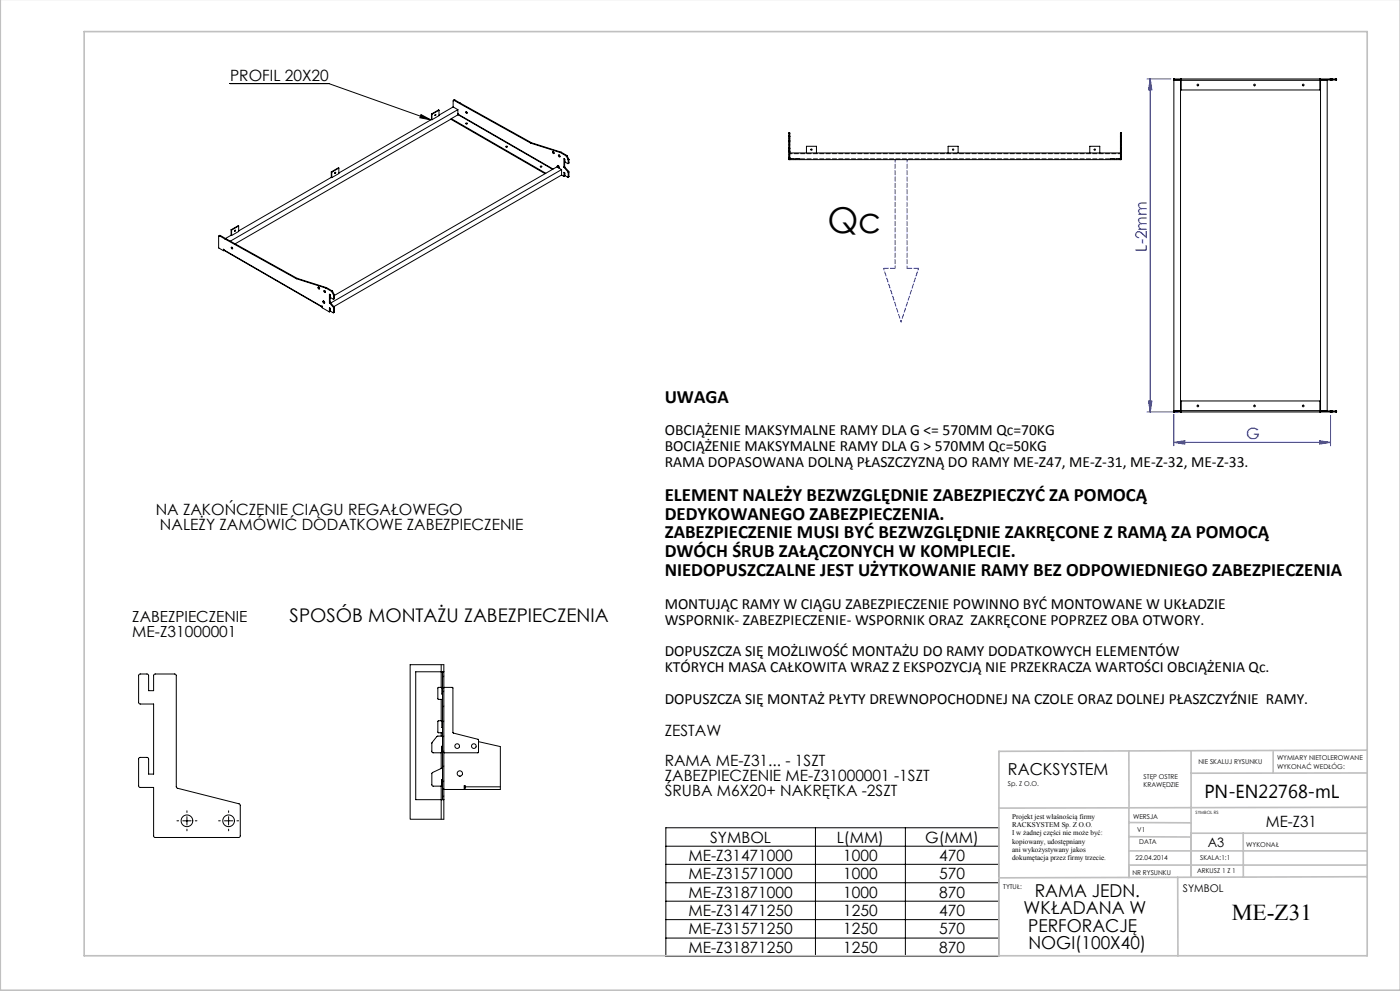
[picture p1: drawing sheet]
<svg xmlns="http://www.w3.org/2000/svg" width="420mm" height="297mm" viewBox="0 0 420 297" stroke-linecap="round" stroke-linejoin="round" font-family="sans-serif">
<g fill="none" stroke="#000" stroke-width=".3">
<path d="M69 25h29.6l30.6 10.9M126.3 34.3l2.9 1.6-3.2-.6zM54.8 246h2.5M56.1 244.7v2.5M67.3 246h2.5M68.6 244.7v2.5M199.8 248.1h99.8v38.6h-99.8zM199.8 253.6h99.8M199.8 259h99.8M244.6 248.1v38.6M271.6 248.1v38.6M199.8 264.6h99.8"/>
<path d="M199.8 270.1h99.8M199.8 275.6h99.8M199.8 281.1h99.8"/>
</g>
<path d="M344.1 23.7h7.2M345.1 23.7v99.8M345.1 23.7l.5 3.3h-1zM344.1 123.5h9.3M344.6 120.2h1l-.5 3.3zM352.2 132.6l3.3-.5v1zM352.2 124.2v9.4M352.2 132.6h47M395.9 132.1l3.3 .5-3.3 .5zM399.2 124.5v9.1" fill="none" stroke="#00f" stroke-width=".3"/>
<path d="M53.6 246h-.5M56.1 243.5v-.5M56.1 248.5v.5M58.6 246h.5M66.1 246h-.5M68.6 243.5v-.5M68.6 248.5v.5M71.1 246h.5" fill="none" stroke="#000" stroke-width=".3" stroke-dasharray="15.2 1.3 1.3 1.3"/>
<g fill="none" stroke="#c0c0c0" stroke-width=".5">
<path d="M.1 -.1v296.9h419.9M25.2 9.5h385v276.9h-385zM338.7 225.2v37.8M357.3 225v37.9v-13.2h52.9M382 225.4v6.3M410.1 224.8l-110.4 .4v61.2M410.1 231.7h-52.8M338.7 259.3h71.5M338.7 255h71.5M338.7 250.8l18.6 .1M338.7 246.5l18.6 .1M373 249.7v13.2"/>
<path d="M410.1 241.9l-110.4 .3M353.3 262.9l.1 23.5M410.2 262.7l-110.5 .4"/>
</g>
<path d="M268.5 47.8v32.6M272.1 80.4v-32.6" fill="none" stroke="#00f" stroke-width=".3" stroke-dasharray="1.3 .6" stroke-dashoffset=".5"/>
<path d="M268.5 80.4h-3.4M275.6 80.4h-3.5" fill="none" stroke="#00f" stroke-width=".3" stroke-dasharray="1.3 .6" stroke-dashoffset="-.1"/>
<path d="M265.1 80.4l5.2 16.1M270.3 96.5l5.3-16.1" fill="none" stroke="#00f" stroke-width=".3" stroke-dasharray="1.3 .6" stroke-dashoffset=".8"/>
<path d="M126.3 34.3l2.9 1.6-3.2-.6z" fill="#000"/>
<g fill="#00f">
<path d="M345.1 23.7l.5 3.3h-1zM344.6 120.2h1l-.5 3.3z"/>
<path d="M352.2 132.6l3.3-.5v1zM395.9 132.1l3.3 .5-3.3 .5z"/>
</g>
<g fill="none" stroke="#000" stroke-width=".3">
<path d="M129.4 35.8l.2 .1M129.4 34.2v1.6M129.4 34.2l.2 .1M129.4 35.8l-27.8 16M129.6 34.3v1.6M130.6 34.3l.2 .1-.2 .2zM130.6 34.3l-.1 .2M131.7 33v1.7l-2.1 1.2M131.7 33l-2.1 1.3M131.7 33l-2.3 1.2M135.4 35.6l28.3 16.3M135.4 35.6v.2l28.1 16.3"/>
<path d="M135.4 35.6l-64.9 37.5M135.9 32.1l-4.2 2.4M135.9 32.1l1.5 .8M136.2 30.1l-.3 .1v1.9M136.2 30.1l1.7 .9M136.4 30l-.4 .1M136.4 30l-.2 .1M136.4 30l1.7 .9M137.4 32.9l-68.3 39.4M137.4 32.9v1.5M137.4 34.4l-2 1.2M137.4 34.4l28.4 16.3"/>
<path d="M137.5 34.3l-.1 .1M137.5 34.3l-.1-.2v.3M137.5 34.3l28.4 16.4M137.9 31l21.4 11.9M138.1 30.9l-.2 .1M138.1 30.9l21.4 11.9M139.8 37.1h.3M139.9 33.5l.3 .4M236.6 39.9h.3M236.6 39.9v.9M236.9 39.9v.9M336.1 39.9h.3"/>
<path d="M336.1 39.9v.9M336.4 39.9v.9M352.2 23.7v99.8M352.2 24h2.2M352.2 23.7h.1M352.3 23.7v.3M352.3 23.7h46.8M354.2 24v99.2M354.2 23.7v.3M354.4 23.7v.4M354.4 24.1v2.9h41.6v-2.9M354.4 24.1h41.6"/>
<path d="M396 23.7v.4M396 24h3.1M396.1 23.7v99.8M398.2 24v99.2M399.1 24h.1M399.1 23.7h.1M399.1 23.7v.3M399.2 23.7v.3M399.2 24h.2M399.2 23.7h.2M399.4 24h.1M399.4 23.7h.1"/>
<path d="M399.4 23.7v.3M399.5 24h.1M399.5 23.7h.1M399.5 23.7v.3M399.6 23.7v.3M399.6 24h1.2M399.6 23.7h1.2M400.8 24h.2M400.8 23.7h.2M400.8 23.7v.3M401 24h.1M401 23.7h.1"/>
<path d="M401 23.7v.3M99.4 53.2h.1M99.4 51.5v1.7M99.4 51.5l.1 .1M99.4 53.2l-27.8 16M99.5 51.6v1.6M100.5 51.7h.2l-.2 .3zM100.6 51.6l-.2 .3M101.6 50.4v1.6l-2.1 1.2M101.6 50.4l-2.1 1.2M101.6 50.4l-2.2 1.1M151.9 44.1h.2"/>
<path d="M159.3 42.9l8.8 2.8M159.5 42.8l-.2 .1M159.5 42.8l8.8 2.8M162.2 50h.3M165.8 45.4l.3 .1a.25 .25 0 0 1 .2 .3 .25 .25 0 0 1-.3 .2zM166 45.5l.2 .4M166 45.4v.1M167.3 49.6h.2a.36 .36 0 0 1 .4 .4 .36 .36 0 0 1-.5 .3 .36 .36 0 0 1-.2-.5zM167.4 49.6l.4 .6M167.6 46.5h.3a.25 .25 0 0 1 .2 .3 .25 .25 0 0 1-.3 .2zM167.7 46.4l.3 .5M168.1 45.7l1.7 1"/>
<path d="M168.3 45.6l-.2 .1M168.3 45.6l1.7 1M168.5 52.5l.6 .3M168.5 52.5l-68.3 39.4M168.5 50.8l-1.4-.8-66.8 38.5M168.5 50.8l-69.3 40M168.5 50.8v1.7M169.2 50l.1 .2M169.2 52.8h-.1M169.3 50.2l1.1 1.3M169.4 49.9l.1 .2M169.4 52.7l-.2 .1"/>
<path d="M169.4 47.7v2.2M169.4 51.8v.9M169.4 49.9l-.2 .1M169.4 48.4l.9 .6 .2-.1M169.4 47.8l-.2-.2v2.4M169.4 52.5l1.1 .5M169.4 51.9l-.2-.3v1.2M169.5 50.1l-.2 .1M169.5 50.1l1.1 1.3M169.8 46.7l.1 .1M169.9 46.8l.5 1M170 46.6l.1 .1"/>
<path d="M170 46.6l-.2 .1M170.1 46.7l-.2 .1M170.1 46.7l.5 1M170.4 51.5l.1 .2M170.4 47.8l.1 .1M170.5 47.9v1M170.5 51.7v1.3M170.6 51.4l.1 .2M170.6 51.4l-.2 .1M170.6 47.7l.1 .1M170.6 47.7l-.2 .1M170.7 48.8l-.3 .2"/>
<path d="M170.7 52.9l-.3 .2M170.7 48.8l-.2 .1M170.7 47.8l-.2 .1M170.7 47.8v1M170.7 51.6v1.3M170.7 51.6l-.2 .1M170.7 52.9l-.2 .1M236.6 47.7h99.8M236.6 42.1v.2M236.6 47.1v.2M236.6 40.8v.1M236.6 45.3v.2"/>
<path d="M236.6 44.4v.2M236.6 42.3h.3M236.6 42.1h.3M236.6 45.3h.3M236.6 45.5h.3M236.6 47.1h.3M236.6 40.9h.3M236.6 47.3h.3M236.6 40.8h.3M236.6 44.6h.3M236.6 44.4h.3M236.6 47.7h.3"/>
<path d="M236.6 40.9v1.2M236.6 42.3v2.1M236.6 44.6v.7M236.6 45.5v1.6M236.6 47.3v.4M236.9 42.1v.2M236.9 47.1v.2M236.9 40.8v.1M236.9 45.3v.2M236.9 44.4v.2M236.9 47.7v.1M236.9 45.8h99.2"/>
<path d="M236.9 40.9v1.2M236.9 42.3v2.1M236.9 44.6v.7M236.9 45.5v1.6M236.9 47.3v.4M241.9 45.8v-2h3v2M284.4 45.8v-2h3v2M326.9 45.8v-2h3v2M336.1 42.1v.2M336.1 45.3v.2M336.1 47.1v.2M336.1 40.8v.1"/>
<path d="M336.1 44.4v.2M336.1 47.7v.1M336.1 42.3h.3M336.1 42.1h.3M336.1 45.3h.3M336.1 45.5h.3M336.1 47.1h.3M336.1 40.9v1.2M336.1 42.3v2.1M336.1 44.6v.7M336.1 45.5v1.6M336.1 47.3v.4"/>
<path d="M336.1 40.9h.3M336.1 47.3h.3M336.1 40.8h.3M336.1 44.6h.3M336.1 44.4h.3M336.1 47.7h.3M336.4 42.1v.2M336.4 45.3v.2M336.4 47.1v.2M336.4 40.8v.1M336.4 44.4v.2M336.4 40.9v1.2"/>
<path d="M336.4 42.3v2.1M336.4 44.6v.7M336.4 45.5v1.6M336.4 47.3v.4M65.9 70.7l-.3 .1v3.5l1.4 .8M65.9 70.7l1.6 .9M66.1 70.6l-.4 .1M66.1 70.6l-.2 .1M66.1 70.6l1.6 .9M67.1 74.9l.1 .2M67.1 74.9l-.1-.2v.4M67.1 74.9l29.5 17"/>
<path d="M67.2 75l-.2 .1M67.2 75.1l29.5 16.9-.1-.1M67.5 71.6l21.4 11.9M67.7 71.5l-.2 .1M67.7 71.5l21.4 11.9M69.3 70.5l.2 .1M69.3 68.9v1.6M69.3 68.9l.2 .1M69.3 70.5l-1.7 1M69.5 69v1.6M69.6 74.1l.2 .4M70.5 69l.2 .1-.2 .2z"/>
<path d="M70.5 69l-.1 .2M71.6 67.7v1.7l-2.1 1.2M71.6 67.7l-2.1 1.3M71.6 67.7l-2.3 1.2M88.9 83.5l8.9 2.8M89.1 83.4l-.2 .1M89.1 83.4l8.9 2.8M95.4 86.1h.3a.25 .25 0 0 1 .2 .3 .25 .25 0 0 1-.2 .2zM95.6 86l.3 .5M96.7 91.8v.4l2.1 1.2M96.7 91.8l-.1 .1M96.9 90.2h.2a.36 .36 0 0 1 .4 .4 .36 .36 0 0 1-.5 .3 .36 .36 0 0 1-.2-.5z"/>
<path d="M97.1 90.2l.3 .6M97.2 87.1l.3 .1a.25 .25 0 0 1 .2 .2 .25 .25 0 0 1-.3 .3zM97.2 90.3l-.1 .1M97.3 90.7l.1 .1M97.4 87.1l.3 .4M97.4 87.1h.1M97.8 86.3l1.7 1M98 86.2l-.2 .1M98 86.2l1.7 1M98.8 90.7l.1 .2M98.8 93.4h.1M98.9 90.9l1.1 1.2"/>
<path d="M99 90.5l.1 .2M99 93.3l-.2 .1M99 88.3v2.2M99 92.4v.9M99 90.5l-.2 .2M99.1 89.1v.1M99.1 88.4l-.3-.2v2.5M99.1 93.1l1 .6M99.1 92.5l-.3-.2v1.1M99.1 92.5h-.1M99.1 90.7l-.2 .2M99.1 90.7l1.1 1.3"/>
<path d="M99.1 89.2l.9 .5 .1-.2M99.2 89.2l-.2 .1M99.5 87.3l.1 .1M99.6 87.4l.5 1M99.7 87.2l.1 .1M99.7 87.2l-.2 .1M99.8 87.3l-.2 .1M99.8 87.3l.5 1M100 92.1l.1 .2M100.1 88.4v.2M100.1 88.6v.9M100.1 92.3v1.4"/>
<path d="M100.2 92l.1 .2M100.2 92l-.2 .1M100.3 88.3v.1M100.3 88.3l-.2 .1M100.3 89.4l-.2 .3M100.3 93.5l-.2 .2M100.3 88.4l-.2 .2M100.3 89.4l-.2 .1M100.3 88.4v1M100.3 92.2v1.3M100.3 92.2l-.2 .1M352.2 123.2h2.2"/>
<path d="M352.2 123.5h.1M352.3 123.2v.3M352.3 123.5h46.8M354.2 123.2v.3M354.4 123.1v.4M354.4 123.1h41.6M354.4 123.1v-2.9h41.6v2.9M396 123.1v.4M396 123.2h3.1M399.1 123.2h.1M399.1 123.5h.1M399.1 123.2v.3"/>
<path d="M399.2 123.2h.2M399.2 123.5h.2M399.2 123.2v.3M399.4 123.2h.1M399.4 123.5h.1M399.4 123.2v.3M399.5 123.2h.1M399.5 123.5h.1M399.5 123.2v.3M399.6 123.2h1.2M399.6 123.5h1.2M399.6 123.2v.3"/>
<path d="M400.8 123.2h.2M400.8 123.5h.2M400.8 123.2v.3M401 123.2h.1M401 123.5h.1M401 123.2v.3M123 199.2h10.2v46.3h-10.2zM132.4 199.2v6.8M41.7 202.1l2.4-.1 .4 .2 .1 4.8h1.5v-4.5l.2-.4 6.1-.1 .4 .2 .1 33.7 .4 .3 18.6 4.8 .2 .4v9.1l-.2 .4-25.3 .1-.4-.2-.1-14.8h-4.1l-.4-.5v-8l.2-.4h2.6l.2 4.9h1.5v-21h-4l-.5-.3zM132.4 216l-1 .2v3.2l1.4 .2M132.4 216l.2 .2v1.8h.2M132.4 206l-1 .2v3.2l1.4 .2"/>
<path d="M132.4 206l.2 .2v1.8h.2M132.4 209.6v6.4M132.4 219.6v1M132.8 201.3v38.4M133.2 202.6l-.4 .4M133.2 207.1l-.4 .4M133.2 211.6l-.4 .4M133.2 216.1l-.4 .4M133.2 201.3h-8.5v38.4h8.5M133.2 206.2l.2-.2 2.5 .2v13.4l7.7 2.2-.2 3.8h-10l-.2-.2M132.4 225.6v4.7M132.4 235.6v9.9"/>
<path d="M132.8 230.1l-3.2 1.6v3.7l.4 .2h2.4l.1-1.8 .3-.2M132.8 220.6l-1.7 .1-1.5 1.8v2.9l.4 .2h2.4l.1-1.8 .3-.2M133.2 220.6l-.4 .4M133.2 225.1l-.4 .4M133.2 229.5l-.4 .4M133.2 234l-.4 .4M133.2 238.5l-.4 .4M137.8 232.6h.3M139.6 235.8v-.3h-.3v1.1h-5.9l-.2-.2M139.6 235.8h10.5M143.6 222.3l6.5 1.4v12.9h-10.5v-.8"/>
<circle cx="139.9" cy="33.8" r=".25"/>
<circle cx="140" cy="37" r=".22"/>
<circle cx="359.4" cy="25.5" r=".25"/>
<circle cx="376.4" cy="25.5" r=".25"/>
<circle cx="391" cy="25.5" r=".25"/>
<circle cx="152" cy="44" r=".22"/>
<circle cx="162.4" cy="49.9" r=".22"/>
<circle cx="243.4" cy="44.8" r=".2"/>
<circle cx="285.9" cy="44.8" r=".2"/>
<circle cx="328.4" cy="44.8" r=".2"/>
<circle cx="69.5" cy="74.4" r=".25"/>
<circle cx="359.4" cy="121.7" r=".25"/>
<circle cx="376.4" cy="121.7" r=".25"/>
<circle cx="391" cy="121.7" r=".25"/>
<circle cx="137.2" cy="223.6" r=".7"/>
<circle cx="138" cy="231.8" r=".8"/>
<circle cx="142.2" cy="223.6" r=".7"/>
<circle cx="56.1" cy="246" r="1.75"/>
<circle cx="68.6" cy="246" r="1.75"/>
</g>
<g fill="none" stroke="#000" stroke-width=".3" stroke-dasharray="1.3 .6">
<path d="M236.6 47.4l.4 .4M236.6 41.7h.3M236.6 45.8h.3M236.6 45.4h.3M236.9 42.3h-.3M236.9 42.2h-.3M236.9 47.2h-.3M236.9 41.3h-.3M236.9 41.4h-.3M236.9 46.3h-.3M236.9 46.4h-.3M236.9 47.3h-.3"/>
<path d="M236.9 47.4h-.3M236.9 47.4l.1 .1M236.9 42.7h-.3M236.9 43.2h-.3M236.9 43.7h-.3M236.9 41h-.3M236.9 45h-.3M236.9 44.8h-.3M237 47.5v.3M238.2 47.5v.3M238.7 47.8v-.3M239.9 47.8v-.3"/>
<path d="M333.1 47.8v-.3M334.4 47.5v.3M334.9 47.8v-.3M336 47.5v.3M336.1 42.3h.3M336.1 42.2h.3M336.1 47.2h.3M336.1 41.4h.3M336.1 41.3h.3M336.1 46.4h.3M336.1 46.3h.3M336.1 47.3h.3"/>
<path d="M336.1 47.4h.3M336.1 47.4l-.1 .1M336.1 42.7h.3M336.1 43.2h.3M336.1 43.7h.3M336.1 41.7h.3M336.1 45.8h.3M336.1 45.4h.3M336.4 47.4l-.4 .4M336.4 41h-.3M336.4 45h-.3M336.4 44.8h-.3"/>
<path d="M336.4 43.2h-.3"/>
</g>
<path d="M237 47.5h2.9M336 47.5h-2.9" fill="none" stroke="#000" stroke-width=".3" stroke-dasharray="1.3 .6" stroke-dashoffset=".1"/>
<path d="M236.9 47.6h99.2M236.9 46h99.2" fill="none" stroke="#000" stroke-width=".3" stroke-dasharray="1.3 .6" stroke-dashoffset=".6"/>
<text font-size="10.7" x="248.2" y="69.8">Qc</text>
<text font-size="6.8" x="369.5" y="275.8">ME-Z31</text>
<g font-size="5.6">
<text x="199.4" y="120.7">UWAGA</text>
<text x="199.4" y="150.1">ELEMENT NALEŻY BEZWZGLĘDNIE ZABEZPIECZYĆ ZA POMOCĄ</text>
<text x="199.4" y="155.7">DEDYKOWANEGO ZABEZPIECZENIA.</text>
<text x="199.4" y="161.4">ZABEZPIECZENIE MUSI BYĆ BEZWZGLĘDNIE ZAKRĘCONE Z RAMĄ ZA POMOCĄ</text>
<text x="199.4" y="167">DWÓCH ŚRUB ZAŁĄCZONYCH W KOMPLECIE.</text>
<text x="199.4" y="172.7">NIEDOPUSZCZALNE JEST UŻYTKOWANIE RAMY BEZ ODPOWIEDNIEGO ZABEZPIECZENIA</text>
<text x="86.9" y="186.3">SPOSÓB MONTAŻU ZABEZPIECZENIA</text>
<text x="361.3" y="239.1">PN-EN22768-mL</text>
</g>
<g font-size="5.3">
<text x="310.4" y="269">RAMA JEDN.</text>
<text x="307.1" y="274.1">WKŁADANA W</text>
<text x="308.4" y="279.2">PERFORACJĘ</text>
<text x="308.6" y="284.3">NOGI(100X40)</text>
</g>
<text font-size="4.9" x="302.4" y="232.4">RACKSYSTEM</text>
<g font-size="4.7">
<text x="69" y="24.4">PROFIL 20X20</text>
<text x="199.4" y="130.4">OBCIĄŻENIE MAKSYMALNE RAMY DLA G &lt;= 570MM Qc=70KG</text>
<text x="199.4" y="135.2">BOCIĄŻENIE MAKSYMALNE RAMY DLA G &gt; 570MM Qc=50KG</text>
<text x="199.4" y="139.9">RAMA DOPASOWANA DOLNĄ PŁASZCZYZNĄ DO RAMY ME-Z47, ME-Z-31, ME-Z-32, ME-Z-33.</text>
<text x="46.7" y="154.4">NA ZAKOŃCZENIE CIĄGU REGAŁOWEGO</text>
<text x="48" y="158.9">NALEŻY ZAMÓWIĆ DODATKOWE ZABEZPIECZENIE</text>
<text x="199.4" y="182.4">MONTUJĄC RAMY W CIĄGU ZABEZPIECZENIE POWINNO BYĆ MONTOWANE W UKŁADZIE</text>
<text x="199.4" y="187.2">WSPORNIK- ZABEZPIECZENIE- WSPORNIK ORAZ ZAKRĘCONE POPRZEZ OBA OTWORY.</text>
<text x="199.4" y="196.7">DOPUSZCZA SIĘ MOŻLIWOŚĆ MONTAŻU DO RAMY DODATKOWYCH ELEMENTÓW</text>
<text x="199.4" y="201.4">KTÓRYCH MASA CAŁKOWITA WRAZ Z EKSPOZYCJĄ NIE PRZEKRACZA WARTOŚCI OBCIĄŻENIA Qc.</text>
<text x="199.4" y="210.9">DOPUSZCZA SIĘ MONTAŻ PŁYTY DREWNOPOCHODNEJ NA CZOLE ORAZ DOLNEJ PŁASZCZYŹNIE RAMY.</text>
<text x="199.4" y="220.6">ZESTAW</text>
<text x="199.4" y="229.6">RAMA ME-Z31... - 1SZT</text>
<text x="199.4" y="234.1">ZABEZPIECZENIE ME-Z31000001 -1SZT</text>
<text x="199.4" y="238.7">ŚRUBA M6X20+ NAKRĘTKA -2SZT</text>
<text x="379.8" y="247.8">ME-Z31</text>
<text x="213.1" y="252.5">SYMBOL</text>
<text x="251" y="252.5">L(MM)</text>
<text x="277.6" y="252.5">G(MM)</text>
<text x="206.6" y="258">ME-Z31471000</text>
<text x="206.6" y="263.5">ME-Z31571000</text>
<text x="253" y="258">1000</text>
<text x="253" y="263.5">1000</text>
<text x="281.7" y="258">470</text>
<text x="281.7" y="263.5">570</text>
<text x="206.6" y="269">ME-Z31871000</text>
<text x="253" y="269">1000</text>
<text x="281.7" y="269">870</text>
<text x="206.6" y="274.5">ME-Z31471250</text>
<text x="253" y="274.5">1250</text>
<text x="281.7" y="274.5">470</text>
<text x="206.6" y="280.1">ME-Z31571250</text>
<text x="253" y="280.1">1250</text>
<text x="281.7" y="280.1">570</text>
<text x="206.6" y="285.6">ME-Z31871250</text>
<text x="253" y="285.6">1250</text>
<text x="281.7" y="285.6">870</text>
</g>
<g font-size="4.7" fill="#00f">
<text x="344.1" y="75.4" transform="rotate(-90 344.1 75.4)">L-2mm</text>
<text x="373.8" y="131.6">G</text>
</g>
<g font-size="4.6">
<text x="39.7" y="186.3">ZABEZPIECZENIE</text>
<text x="39.7" y="190.9">ME-Z31000001</text>
</g>
<text font-size="3.9" x="362.3" y="253.8">A3</text>
<text font-size="3.2" x="354.9" y="267.2">SYMBOL</text>
<g font-size="2.2">
<text x="303.6" y="245.3">Projekt jest właśnością firmy</text>
<text x="303.6" y="247.8">RACKSYSTEM Sp. Z O.O.</text>
<text x="303.6" y="250.3">I w żadnej części nie może być:</text>
<text x="303.6" y="252.8">kopiowany, udostępniany</text>
<text x="303.6" y="255.3">ani wykożystywany jakos</text>
<text x="303.6" y="257.8">dokumętacja przez firmy trzecie.</text>
</g>
<g font-size="2">
<text x="383.1" y="227.9">WYMIARY NIETOLEROWANE</text>
<text x="343.1" y="233.4">STĘP OSTRE</text>
<text x="359.5" y="228.9">NIE SKALUJ RYSUNKU</text>
<text x="383.1" y="230.4">WYKONAĆ WEDŁÓG:</text>
<text x="302.4" y="235.5">Sp. Z O.O.</text>
<text x="343.1" y="235.9">KRAWĘDZIE</text>
<text x="339.9" y="245.4">WERSJA</text>
<text x="341.2" y="249.4">V1</text>
<text x="340.7" y="257.7">22.04.2014</text>
<text x="341.8" y="252.9">DATA</text>
<text x="360.1" y="257.7">SKALA:1:1</text>
<text x="373.9" y="253.8">WYKONAŁ</text>
<text x="339.7" y="262.3">NR RYSUNKU</text>
<text x="359.1" y="261.8">ARKUSZ 1 Z 1</text>
<text x="301" y="266.4">TYTUŁ:</text>
</g>
<text font-size="1.3" x="358.7" y="244">SYMBOL RS</text>
</svg>
